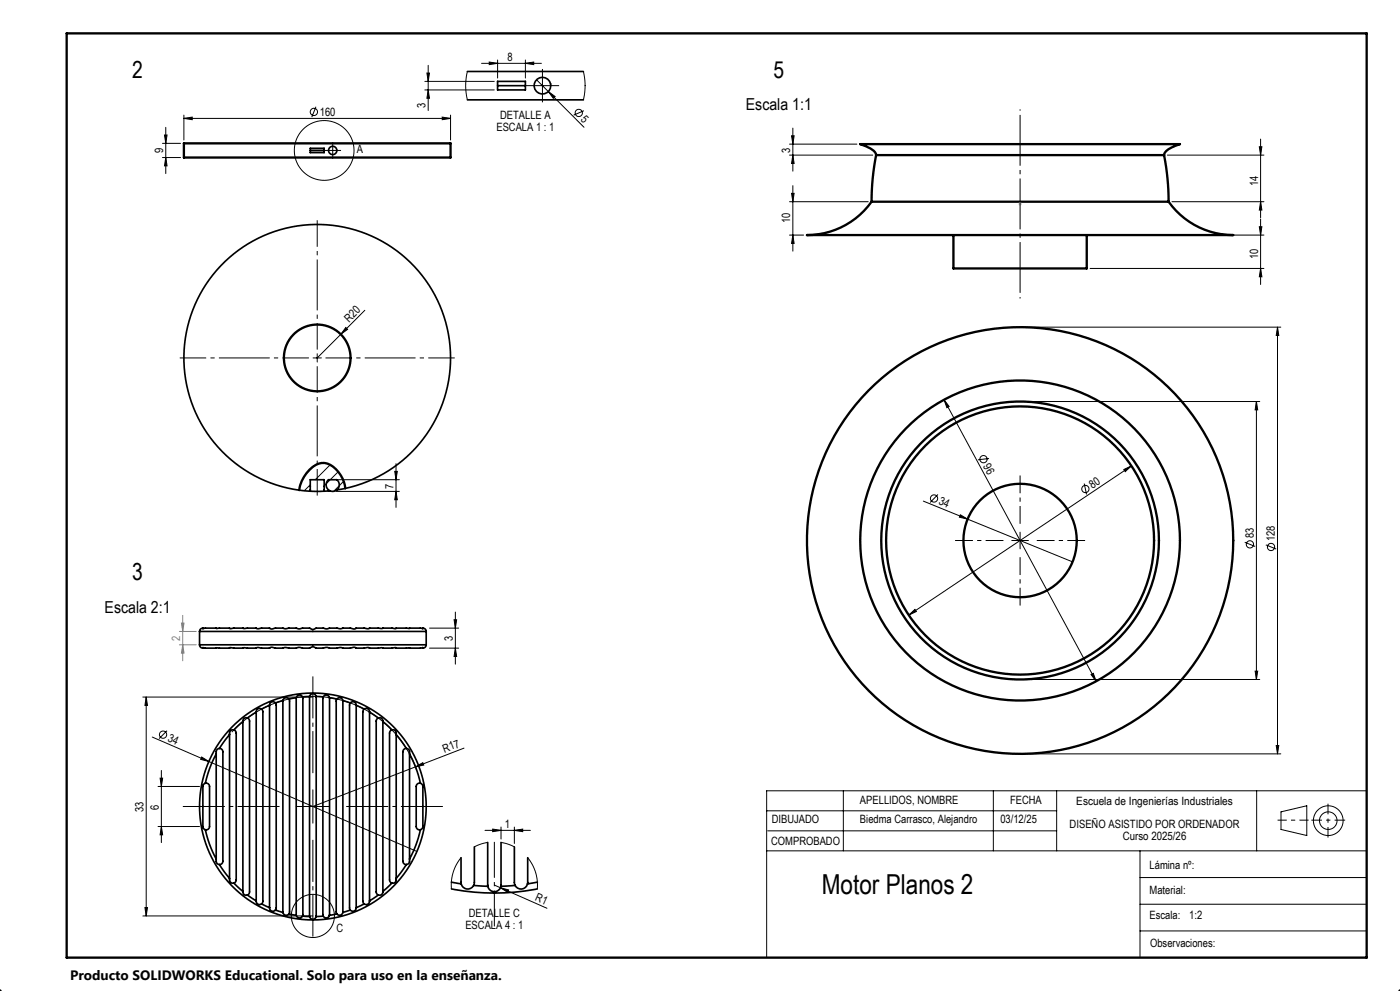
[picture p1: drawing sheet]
<svg xmlns="http://www.w3.org/2000/svg" width="420mm" height="297mm" viewBox="0 0 420 297" stroke-linecap="round" stroke-linejoin="round" font-family="sans-serif">
<g fill="none" stroke="#000" stroke-width=".5">
<path d="M140.2 21.4h34.8M140.2 29.9h34.8M149.3 24.4h8.3v2.6h-8.3zM149.3 25.7h8.3M93.1 44.4h4.2v1.3h-4.2zM93.1 45.1h4.2M93.1 147.2h4.2M93.1 147.2v-3.4h4.2v3.4M98.6 143.8h1.2a1.44 1.44 0 0 1 1.6 .2 1.44 1.44 0 0 1 .4 1.6 1.97 1.97 0 0 1-3 1.4 1.97 1.97 0 0 1-.2-3.2zM99 147.1l-1.7 .1M101 146.8a40 40 0 0 0 27.1-62.2 40 40 0 0 0-67.8 3.1 40 40 0 0 0 32.8 59.5M59.9 193.2a.87 .87 0 0 0 1.2 .9l11.8 .1"/>
<path d="M59.9 193.2h68M59.9 189.2h68M59.9 189.2v4M72.9 188.2l-12 .2a.7 .7 0 0 0-.8 .1 .7 .7 0 0 0-.2 .7M72.9 194.2h4M72.9 188.2v.1M72.9 194.2h.1M76.9 194.2a1.51 1.51 0 0 1 1.6 0h2.4M76.9 188.2l-4 .1M76.9 188.2h.1M76.9 194.2h.1M80.9 194.2a1.4 1.4 0 0 1 1.7 0l3-.2 3.3 .2a2.45 2.45 0 0 1 2.1 0h1.9a1.41 1.41 0 0 1 1.9 0h2.2a2.55 2.55 0 0 1 2.1 0l3-.2 3 .2a1.47 1.47 0 0 1 1.8 0"/>
<path d="M80.9 188.2a2.32 2.32 0 0 0 2 0l2.8 .2 3.2-.2a2.41 2.41 0 0 0 2.1 0h1.9a1.41 1.41 0 0 0 1.9 0h2.2a2.54 2.54 0 0 0 2.1 0l3.1 .2a10.1 10.1 0 0 1 4.2 .1l.5-.3M80.9 188.2l-3.6 .2-.4-.2M80.9 188.2h.1M80.9 194.2h.1M106.9 188.2h2.4a1.51 1.51 0 0 0 1.6 0M106.9 188.2h.1M106.9 194.2h.1M110.9 194.2l-.5-.2-3.5 .2M110.9 188.2l4 .1M110.9 188.2h.1M110.9 194.2h.1M114.9 188.2l12 .2a.7 .7 0 0 1 .7 .1 .7 .7 0 0 1 .3 .7"/>
<path d="M114.9 194.2h-4M114.9 188.2v.1M114.9 194.2h.1M127.9 193.2a.83 .83 0 0 1-1.2 .9l-11.8 .1M127.9 189.2v4M70.2 218.7l-1 .2-.3 .8v44l.4 .8 .9 .2M70.2 218.7l.5 .4 .2 .6v44l-.2 .6-.5 .4M72.9 216.2l-2.7 2.5M74.2 215.2l-.9 .1-.4 .8v51.2l.4 .9h.9M74.2 215.2l.5 .3 .2 .6v51.2l-.2 .6-.5 .3M76.9 213.4l-2.7 1.8M78.5 212.5a1 1 0 0 0-1.1-.1 1 1 0 0 0-.5 .9v56.8l.4 .8 .6 .2 .6-.2"/>
<path d="M78.5 212.5l.4 .8v56.8l-.4 .8M80.9 211.4l-2.4 1.1M82.6 210.7a1 1 0 0 0-1.1-.3 1 1 0 0 0-.6 .9v60.8a1 1 0 0 0 .6 .9 1 1 0 0 0 1.1-.3M82.6 210.7l.3 .6v60.8l-.3 .6M84.9 210l-2.3 .7M84.9 210v63.5M86.7 209.5a1 1 0 0 0-1.1-.4 1 1 0 0 0-.7 .9M86.7 209.5l.2 .6v63.2l-.2 .6M88.9 209.1l-2.2 .4M88.9 209.1v65.2M90.8 208.9a1 1 0 0 0-1.1-.6 1 1 0 0 0-.8 .8M90.8 208.9v65.7"/>
<path d="M92.9 208.7a1 1 0 0 1 1-.8 1 1 0 0 1 .9 .8M92.9 208.7l-2.1 .2M92.9 208.7v66M94.8 208.7l2.2 .2M94.8 208.7v66M97 208.9a1 1 0 0 1 1-.6 1 1 0 0 1 .8 .8M97 208.9v65.7M98.8 209.1l2.3 .4M98.8 209.1v65.2M101.1 209.5a1 1 0 0 1 1-.4 1 1 0 0 1 .8 .9M101.1 209.5l-.2 .6v63.2l.2 .6M102.9 210l2.2 .7"/>
<path d="M102.9 210v63.5M105.1 210.7a1 1 0 0 1 1.1-.3 1 1 0 0 1 .7 .9v60.8a1 1 0 0 1-.7 .9 1 1 0 0 1-1.1-.3M105.1 210.7l-.2 .6v60.8l.2 .6M106.9 211.4l2.4 1.1M109.3 212.5l.6-.2 .5 .2 .5 .8v56.8a1 1 0 0 1-.6 .9 1 1 0 0 1-1-.1M109.3 212.5l-.4 .8v56.8l.4 .8M110.9 213.4l2.6 1.8M113.5 215.2l.9 .1 .5 .8v51.2l-.5 .8-.9 .1M113.5 215.2l-.5 .3-.1 .6v51.2l.1 .6 .5 .3M114.9 216.2l2.7 2.5M117.6 218.7l.8 .2 .5 .8v44l-.4 .8-.9 .2M117.6 218.7l-.5 .4-.2 .6v44l.2 .6 .5 .4"/>
<path d="M61.6 234.7l-.5 .4-.2 .6v12l.1 .6 .6 .4M61.6 234.7a1 1 0 0 1 1.3 1v12a1 1 0 0 1-1.3 1M64.9 226a33 33 0 0 0-3.3 8.7M65.8 224.3l-.6 .2-.3 .8v32.8l.2 .6 .7 .4M65.8 224.3a1 1 0 0 1 1.1 1v32.8a1 1 0 0 1-1.1 1M68.9 220.2l-3.1 4.1M118.9 220.2l3 4.1M121.9 224.3l.8 .4 .2 .6v32.8l-.4 .8-.6 .2M121.9 224.3a1 1 0 0 0-1 1v32.8a1 1 0 0 0 1 1M122.9 226a33 33 0 0 1 3.2 8.7M126.1 234.7l.6 .5 .2 .5v12.1l-.3 .5-.5 .4M126.1 234.7a1 1 0 0 0-1.2 1v12a1 1 0 0 0 1.2 1"/>
<path d="M61.6 248.7a33 33 0 0 0 3.3 8.8M65.8 259.1l3.1 4.1M121.9 259.1l-3 4.1M126.1 248.7a33 33 0 0 1-3.2 8.8M138.3 257.1l.1 7.8M142.3 253.8v10.7l-.2 .9M146.3 252.5v13.1M150.3 252.5v13.1M154.3 253.8v10.7l.2 .9M158.3 257.1v7.8M70.2 264.7l2.7 2.5M74.2 268.2l2.7 1.8"/>
<path d="M78.5 270.9l2.4 1.1M82.6 272.7l2.3 .8M84.9 273.5a1 1 0 0 0 .7 .8 1 1 0 0 0 1.1-.4M86.7 273.9l2.2 .4M88.9 274.3a1 1 0 0 0 .8 .8 1 1 0 0 0 1.1-.5M90.8 274.6l2.1 .1M92.9 274.7a1 1 0 0 0 1 .8 1 1 0 0 0 .9-.8M97 274.6l-2.2 .1M98.8 274.3a1 1 0 0 1-.8 .8 1 1 0 0 1-1-.5M101.1 273.9l-2.3 .4M102.9 273.5a1 1 0 0 1-.8 .8 1 1 0 0 1-1-.4M105.1 272.7l-2.2 .8"/>
<path d="M109.3 270.9l-2.4 1.1M113.5 268.2l-2.6 1.8M117.6 264.7l-2.7 2.5M135.4 264.4l3 .5M135.4 266.4a67.2 67.2 0 0 0 25.8 0M138.4 264.9a2 2 0 0 0 1.7 1.5 2 2 0 0 0 2-1M142.1 265.4l4.2 .2M146.3 265.6a2 2 0 0 0 2 1.7 2 2 0 0 0 2-1.7M154.5 265.4l-4.2 .2M158.3 264.9a2 2 0 0 1-1.7 1.5 2 2 0 0 1-2.1-1M161.2 264.4l-2.9 .5"/>
<circle cx="162.7" cy="25.7" r="2.5"/>
<circle cx="99.8" cy="45.1" r="1.25"/>
<circle cx="93.9" cy="241.7" r="34"/>
</g>
<g fill="none" stroke="#000" stroke-width=".7">
<path d="M20 10h390v277h-390zM55.2 43h80v4.2h-80zM262.8 46.5a72.3 72.3 0 0 0-1.3 14M262.8 46.5h86.4M349.2 46.5a72.3 72.3 0 0 1 1.4 14M349.2 46.5a2.14 2.14 0 0 1 1.3-1.8l3.5-1.5h-95.9a7.1 7.1 0 0 1 4.7 3v.3M261.5 60.5a23.8 23.8 0 0 1-19.4 10h127.9a23.8 23.8 0 0 1-19.4-10M261.5 60.5h89.1M286 70.5v10h40v-10M103.6 146.4a8.7 8.7 0 0 0-6.3-7.7 6.4 6.4 0 0 0-5.4 3.1 10.1 10.1 0 0 0-2.1 5.1"/>
<circle cx="95.2" cy="107.3" r="10"/>
<circle cx="306" cy="162" r="63.9"/>
<circle cx="306" cy="162" r="17"/>
<circle cx="306" cy="162" r="48"/>
<circle cx="306" cy="162" r="41.7"/>
<circle cx="306" cy="162" r="40.2"/>
</g>
<g fill="none" stroke="#000" stroke-width=".3">
<path d="M128.5 19.6v13.5M144.5 19h17.9M146.8 18.6l2.5 .4-2.5 .4zM149.3 18v5.4M157.6 19l2.5-.4v.8zM157.6 18v5.4M49.7 38.2v13.8M55.2 35.5l2.5-.4v.8zM55.2 34.5v7.5M55.2 35.5h80M94.8 32l-1.3 3.1M127.5 27h20.8"/>
<path d="M127.5 24.4h20.8M128.1 21.9h.7l-.3 2.5zM128.5 27l.3 2.5h-.7zM132.7 35.1l2.5 .4-2.5 .4zM135.2 34.5v7.5M140.2 21.4l-.5 4.3 .5 4.2M160.2 25.7h5M161 23.9l14.2 14.2M162.7 23.2v5M164.5 27.4l2 1.5-.5 .6zM175 21.4l.5 4.3-.5 4.2M175.2 33.2l-3.1 1.3"/>
<path d="M237.9 38.4v12.9M48.7 43h5.5M48.7 47.2h5.5M49.3 40.5h.8l-.4 2.5zM49.7 47.2l.4 2.5h-.8zM98.6 45.1h2.5M99.8 43.8v2.5M236.9 46.5h24.9M236.9 43.2h20.2M237.5 58h.7l-.3 2.5zM237.5 40.7h.7l-.3 2.5zM237.9 46.5l.3 2.5h-.7z"/>
<path d="M237.9 55.6v19.7M350.2 46.5h29M377.8 44h.8l-.4 2.5zM378.2 41.7v23.6M236.9 70.5h4.2M236.9 60.5h23.6M237.9 70.5l.3 2.5h-.7zM327 70.5h52.2M351.6 60.5h27.6M377.8 68h.8l-.4 2.5zM378.2 60.5l.4 2.5h-.8zM378.2 65.6v19.7"/>
<path d="M103.7 98.2l.6 .5-2.1 1.5zM109.4 93l-14.2 14.3M307 98h77.3M327 80.5h52.2M378.2 80.5l.4 2.5h-.8zM383.3 98l.3 2.5h-.7zM383.3 98v127.9M93.9 107.3h2.5M95.2 106v2.5M283.2 119.8l1.5 2-.6 .4zM283.2 119.8l45.6 84.4M94.3 139.6l-2.7 2.6"/>
<path d="M99.1 139.3l-4.5 4.5M118.8 139v13.1M296.7 137.4l-3.3 .4M307 120.3h70.9M339.4 139.6l-66.8 44.7M376.9 120.3l.4 2.5h-.8zM376.9 120.3v83.3M93.1 145.3l-1.8 1.8M100.8 143.8h19M100.8 147.3h19M101.5 141.4l-4.2 4.2M103.1 144.2l-3 3.1"/>
<path d="M118.4 141.3h.8l-.4 2.5zM118.8 147.3l.4 2.5h-.8zM277 150.2l44.8 18.2M281.4 148.2l-2.3 2.4M288.1 154.3l2.2 1.3-2.5-.6zM306 159.5v5M325.3 144.9l.7 3.3M337.1 140.7l2.3-1.1-1.8 1.7zM303.5 162h5M373.4 162.5l3.1 1.3M379.8 163.3l3.1 1.2M128.9 188.2h8.7"/>
<path d="M128.9 194.2h8.7M136.2 185.7h.8l-.4 2.5zM136.6 194.2l.4 2.5h-.8zM136.6 183.4v15.7M272.6 184.3l1.9-1.7 .4 .7zM42.9 208.9h51M43.9 208.9l.3 2.5h-.7zM43.9 208.9v65.6M50.1 219l-2.4 2.4M69.5 219.4a33 33 0 0 1 55.5 11.4M307 203.6h70.9M327.3 202.2l.7-.4 .8 2.4z"/>
<path d="M376.5 201.1h.8l-.4 2.5zM45.7 220.9l79.4 34.3M47.4 235.7h12.5M48 233.2h.8l-.4 2.5zM48.4 230.9v21.6M60.5 226.9l2.1 1.3-2.4-.6zM93.9 236.7v10M124.6 229.8l2.2-1.2 .3 .7zM124.6 229.8l-30.7 11.9M139.2 224.2l-14.6 5.6M253 237v18M298 237v18"/>
<path d="M307 225.9h77.3M317 237v18M377 237v18M382.9 223.4h.7l-.3 2.5zM410 237h-180v50M47.4 247.7h12.5M48.4 247.7l.4 2.5h-.8zM88.9 241.7h10M138.3 257.1l-1.4 2-1 2.4-.4 2.4-.1 2.5M145.5 248.9h13.6M146.3 252.5l-2.1 .5-1.9 .8M147.8 248.5l2.5 .4-2.5 .3z"/>
<path d="M150.3 252.5l2 .5 2 .8M150.3 247.9v3.6M154.3 248.9l2.5-.4v.7zM154.3 247.9v4.9M158.3 257.1l1.4 2.1 1 2.2 .5 2.5v2.5M230 255h180M230 243h87M230.3 249h86.7M342 255v32M384.3 243.3l7.7-1.8v8.9l-7.7-1.8zM42.9 274.5h51M43.5 272h.7l-.3 2.5z"/>
<path d="M148.3 265.3l15.8 6.9M150.1 266.1l2.5 .6-.3 .7zM342 279h68M342 271h68M342 263h68M-.1 297h.6M0 297l.1 .1M0 296.5v.6M.4 296.6l-.4 .5M419.5 297h.5M419.6 296.6l.4 .4M420 296.5v.6"/>
<path d="M420 297l-.1 .1"/>
<circle cx="94.2" cy="33.5" r="1.09"/>
<circle cx="173.6" cy="33.8" r="1.09"/>
<circle cx="97.3" cy="45.1" r="9"/>
<circle cx="295" cy="137.6" r="1.09"/>
<circle cx="280.2" cy="149.4" r="1.09"/>
<circle cx="325.6" cy="146.5" r="1.09"/>
<circle cx="375" cy="163.1" r="1.09"/>
<circle cx="381.3" cy="163.9" r="1.09"/>
<circle cx="48.9" cy="220.2" r="1.09"/>
<circle cx="398.5" cy="245.9" r="4.5"/>
<circle cx="398.5" cy="245.9" r="2.64"/>
<circle cx="93.9" cy="274.5" r="6.5"/>
</g>
<path d="M53.8 189.2h5.1M53.8 193.2h5.1M54.4 186.7h.8l-.4 2.5zM54.8 193.2l.4 2.5h-.8zM54.8 184.4v13.7" fill="none" stroke="#808080" stroke-width=".3"/>
<path d="M305.5 61.1h1M305.7 60.8l.7 .7M306 60.6v1M306.4 60.8l-.7 .7" fill="none" stroke="#c0c0c0" stroke-width=".3"/>
<path d="M160.2 25.7h-2.5M162.7 23.2v-2.5M162.7 28.2v2.5M165.2 25.7h2.5M98.6 45.1h-1.3M99.8 43.8v-1.2M99.8 46.3v1.3M101.1 45.1h1.2" fill="none" stroke="#000" stroke-width=".3" stroke-dasharray="15.2 1.3 1.3 1.3" stroke-linecap="butt"/>
<path d="M93.9 231.7v-29M83.9 241.7h-29M93.9 251.7v29M103.9 241.7h29" fill="none" stroke="#000" stroke-width=".3" stroke-dasharray="15.2 1.3 1.3 1.3" stroke-dashoffset="2.6" stroke-linecap="butt"/>
<path d="M92.7 107.3h-38.8M95.2 104.8v-38.8M95.2 109.8v38.7M97.7 107.3h38.7" fill="none" stroke="#000" stroke-width=".3" stroke-dasharray="15.2 1.3 1.3 1.3" stroke-dashoffset="7.3" stroke-linecap="butt"/>
<path d="M306 157v-14.5M301 162h-14.5M306 167v14.5M311 162h14.5" fill="none" stroke="#000" stroke-width=".3" stroke-dasharray="15.2 1.3 1.3 1.3" stroke-dashoffset="9.9" stroke-linecap="butt"/>
<path d="M148.3 252.3v25.4" fill="none" stroke="#000" stroke-width=".3" stroke-dasharray="15.2 1.3 1.3 1.3" stroke-dashoffset="4.5" stroke-linecap="butt"/>
<path d="M398.4 251v-10.1M403.5 245.8h-10.1" fill="none" stroke="#000" stroke-width=".3" stroke-dasharray="6.3 1.3 1.3 1.3" stroke-dashoffset="3.2" stroke-linecap="butt"/>
<path d="M392.6 245.8h-9.3" fill="none" stroke="#000" stroke-width=".3" stroke-dasharray="6.3 1.3 1.3 1.3" stroke-dashoffset="3.6" stroke-linecap="butt"/>
<path d="M306 89.4v-56.6" fill="none" stroke="#000" stroke-width=".3" stroke-dasharray="15.2 1.3 1.3 1.3" stroke-dashoffset="-1.7" stroke-linecap="butt"/>
<g fill="#000">
<path d="M164.5 27.4l2 1.5-.5 .6zM103.7 98.2l.6 .5-2.1 1.5zM288.1 154.3l2.2 1.3-2.5-.6zM60.5 226.9l2.1 1.3-2.4-.6zM124.6 229.8l2.2-1.2 .3 .7zM150.1 266.1l2.5 .6-.3 .7z"/>
<path d="M146.8 18.6l2.5 .4-2.5 .4zM157.6 19l2.5-.4v.8z"/>
<path d="M132.7 35.1l2.5 .4-2.5 .4zM55.2 35.5l2.5-.4v.8z"/>
<path d="M49.3 40.5h.8l-.4 2.5zM49.7 47.2l.4 2.5h-.8zM118.4 141.3h.8l-.4 2.5zM118.8 147.3l.4 2.5h-.8zM136.2 185.7h.8l-.4 2.5zM136.6 194.2l.4 2.5h-.8zM43.9 208.9l.3 2.5h-.7zM43.5 272h.7l-.3 2.5zM48 233.2h.8l-.4 2.5zM48.4 247.7l.4 2.5h-.8zM237.5 40.7h.7l-.3 2.5zM237.9 46.5l.3 2.5h-.7zM383.3 98l.3 2.5h-.7zM382.9 223.4h.7l-.3 2.5zM376.9 120.3l.4 2.5h-.8zM376.5 201.1h.8l-.4 2.5z"/>
<path d="M420 147.3v2.5zM420 141.3v2.5zM128.5 27l.3 2.5h-.7zM128.1 21.9h.7l-.3 2.5zM237.9 70.5l.3 2.5h-.7zM237.5 58h.7l-.3 2.5zM378.2 60.5l.4 2.5h-.8zM377.8 44h.8l-.4 2.5zM378.2 80.5l.4 2.5h-.8zM377.8 68h.8l-.4 2.5z"/>
<path d="M272.6 184.3l2.3-1-.4-.7zM337.1 140.7l.5 .6 1.8-1.7z"/>
<path d="M327.3 202.2l1.5 2-.8-2.4zM283.2 119.8l.9 2.4 .6-.4z"/>
<path d="M147.8 248.5l2.5 .4-2.5 .3zM154.3 248.9l2.5-.4v.7z"/>
</g>
<path d="M54.4 186.7h.8l-.4 2.5zM54.8 193.2l.4 2.5h-.8z" fill="#808080"/>
<text font-size="8.2" x="246.6" y="267.9">Motor Planos 2</text>
<g font-size="7.1">
<text x="39.7" y="23.5">2</text>
<text x="232.1" y="23.5">5</text>
<text x="39.7" y="173.9">3</text>
</g>
<g font-size="4.9">
<text x="223.8" y="33">Escala 1:1</text>
<text x="31.4" y="183.8">Escala 2:1</text>
</g>
<text font-size="4.1" x="21" y="293.7">Producto SOLIDWORKS Educational. Solo para uso en la enseñanza.</text>
<g font-size="3.4">
<text x="152.3" y="18.2">8</text>
<text x="96" y="34.7">160</text>
<text x="127.7" y="32.3" transform="rotate(-90 127.7 32.3)">3</text>
<text x="150" y="35.8">DETALLE A</text>
<text x="174.1" y="35.9" transform="rotate(45 174.1 35.9)">5</text>
<text x="148.9" y="39.3">ESCALA 1 : 1</text>
<text x="49" y="45.9" transform="rotate(-90 49 45.9)">9</text>
<text x="107.1" y="45.9">A</text>
<text x="237.1" y="45.8" transform="rotate(-90 237.1 45.8)">3</text>
<text x="377.4" y="55.9" transform="rotate(-90 377.4 55.9)">14</text>
<text x="237.1" y="66.8" transform="rotate(-90 237.1 66.8)">10</text>
<text x="377.4" y="77.7" transform="rotate(-90 377.4 77.7)">10</text>
<text x="104.7" y="96.7" transform="rotate(-45 104.7 96.7)">R20</text>
<text x="294.9" y="139.7" transform="rotate(62 294.9 139.7)">96</text>
<text x="118" y="146.5" transform="rotate(-90 118 146.5)">7</text>
<text x="327.8" y="146.5" transform="rotate(-34 327.8 146.5)">80</text>
<text x="281.4" y="151.2" transform="rotate(22 281.4 151.2)">34</text>
<text x="376.2" y="161.3" transform="rotate(-90 376.2 161.3)">83</text>
<text x="382.5" y="162.1" transform="rotate(-90 382.5 162.1)">128</text>
<text x="135.8" y="192" transform="rotate(-90 135.8 192)">3</text>
<text x="50.1" y="222" transform="rotate(23 50.1 222)">34</text>
<text x="133.4" y="225.6" transform="rotate(-21 133.4 225.6)">R17</text>
<text x="43.1" y="243.5" transform="rotate(-90 43.1 243.5)">33</text>
<text x="47.6" y="242.8" transform="rotate(-90 47.6 242.8)">6</text>
<text x="258" y="240.8">APELLIDOS, NOMBRE</text>
<text x="303" y="240.8">FECHA</text>
<text x="322.9" y="241.2">Escuela de Ingenierías Industriales</text>
<text x="151.5" y="248.1">1</text>
<text x="231.6" y="246.7">DIBUJADO</text>
<text x="258" y="246.7">Biedma Carrasco, Alejandro</text>
<text x="300.1" y="246.7">03/12/25</text>
<text x="320.9" y="248.2">DISEÑO ASISTIDO POR ORDENADOR</text>
<text x="336.8" y="251.7">Curso 2025/26</text>
<text x="231.4" y="253.2">COMPROBADO</text>
<text x="344.9" y="260.4">Lámina nº:</text>
<text x="160.4" y="269.7" transform="rotate(24 160.4 269.7)">R1</text>
<text x="344.9" y="268">Material:</text>
<text x="140.6" y="275">DETALLE C</text>
<text x="344.9" y="275.4">Escala:</text>
<text x="356.8" y="275.4">1:2</text>
<text x="101" y="279.2">C</text>
<text x="139.6" y="278.5">ESCALA 4 : 1</text>
<text x="345" y="283.9">Observaciones:</text>
</g>
<text font-size="3.4" fill="#808080" x="54" y="192.1" transform="rotate(-90 54 192.1)">2</text>
</svg>
